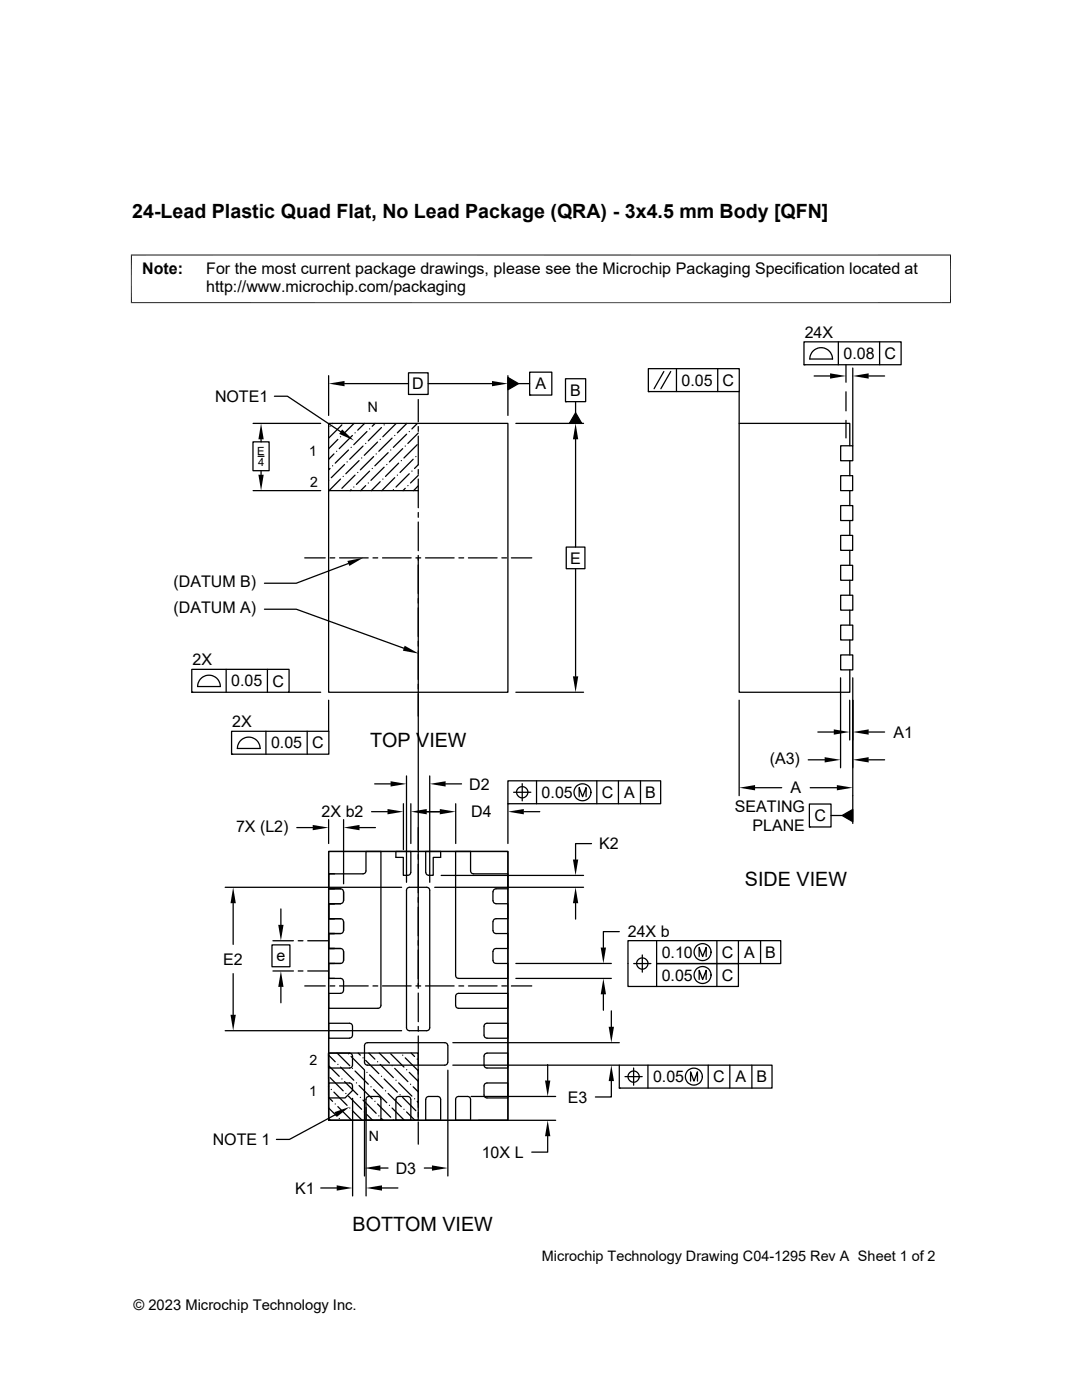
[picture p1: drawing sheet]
<svg xmlns="http://www.w3.org/2000/svg" width="216mm" height="279mm" viewBox="0 0 216 279" stroke-linecap="round" stroke-linejoin="round" font-family="sans-serif">
<g fill="none" stroke="#000" stroke-width=".25">
<path d="M54.8 79.1h2.6l10.6 7M65.6 75v7.9M68.7 76.6h12.8M81.5 74.4h3.9v4.3h-3.9zM83.5 79.7v4.5M85.4 76.6h12.8M101.3 75.3l2.2 1.3-2.2 1.2zM101.3 75v7.9M103.5 76.6h2.2M105.7 74.3h4.4v4.5h-4.4zM105.7 78.8h.1M112.8 75.6h4.1v4.6h-4.1z"/>
<path d="M129.4 73.6h18.1v4.5h-18.1zM129.4 78.1h.1M132.5 74.1l-2 3.5M133.8 74.1l-1.9 3.5M135 73.6v4.5M143.2 73.6v4.5M147.5 78.1v6.4M160.4 68.2h19.4v4.6h-19.4zM160.4 72.8h.1M162.4 69.9a2.27 2.27 0 0 1 2.4-.3 2.27 2.27 0 0 1 1.3 2h-4.5l.2-.9zM162.5 75h3.1M167.3 68.2v4.6"/>
<path d="M168.8 72.8v3.5M168.8 78.2v3.8M170.2 73.4v15.6M173.3 75h3.2M175.5 68.2v4.6M50.5 88.2h3.2v5.7h-3.2zM50.5 97.9h13.5M50.5 84.5h13.5M51.5 91.1h1.2M52.1 87.7v.5M52.1 93.9v.8M65.6 84.5h35.7v53.7h-35.7z"/>
<path d="M65.6 95.9h.1M65.6 97.9h17.9M65.8 85.1h.1M65.8 93.5l-.2 .3M66.4 93h.1M66.4 84.5h.1M66.6 90.6l-1 1.1M67.2 90.1h.1M67.4 87.7l-1.8 1.9M67.9 87.2h.1M67.9 95.6l-2.2 2.3M68.2 84.8l-2.6 2.6"/>
<path d="M68.5 95.1h.1M68.7 92.7l-2.6 2.6M69.3 92.2h.1M69.5 89.8l-2.6 2.6M70.1 89.3h.1M70.1 97.7l-.2 .2M70.3 86.9l-2.6 2.6M70.6 97.2h.1M70.6 84.5l-2.1 2.2M70.8 94.8l-2.6 2.7M70.8 86.4h.1M71.4 94.3h.1"/>
<path d="M71.6 91.9l-2.6 2.7M72.2 91.4h.1M72.4 89l-2.6 2.7M72.7 84.5l-1.3 1.4M73 88.5h.1M73 96.9l-1 1M73.2 86.1l-2.6 2.7M73.5 96.4h.1M73.7 94l-2.6 2.7M73.7 85.6h.1M74.3 93.5h.1M74.5 91.1l-2.6 2.7"/>
<path d="M74.8 84.5l-.5 .6M75.1 90.6h.1M75.3 88.2l-2.6 2.7M75.9 87.7h.1M75.9 96.1l-1.8 1.8M76.1 85.3l-2.6 2.7M76.4 95.6h.1M76.6 84.8h.1M76.6 93.2l-2.6 2.7M77.2 92.7h.1M77.4 90.3l-2.6 2.7M78 89.8h.1"/>
<path d="M78.2 87.4l-2.6 2.7M78.5 97.7h.1M78.8 86.9h.1M78.8 95.3l-2.6 2.6M79 84.5l-2.6 2.7M79.3 94.8h.1M79.5 92.4l-2.6 2.7M80.1 91.9h.1M80.3 89.5l-2.6 2.7M80.9 89h.1M80.9 97.5l-.5 .4M81.1 86.7l-2.6 2.6"/>
<path d="M81.2 84.5l-1.9 1.9M81.4 96.9h.1M81.7 86.1h.1M81.7 94.6l-2.7 2.6M82.2 94h.1M82.4 91.7l-2.6 2.6M83 91.1h.1M83.2 88.8l-2.6 2.6M83.3 84.5l-1.1 1.1M83.5 87v5.8l-.8 .7M83.5 85.1v1M83.5 93.7v1"/>
<path d="M83.5 95.6v5.7M83.5 86.4l-2.1 2.1M83.5 94.9l-1.6 1.5M83.5 97l-1 .9M102.9 84.5h13.5M112.8 80.2h.1M114.9 82.4l1.2 2.1h-2.5zM114.9 80.2v2.2M114.9 87.7v21.5M167.7 94.9h2.4v3h-2.4zM167.7 89h2.5v2.9h-2.5zM168.8 83.9v3.5"/>
<path d="M169.6 89v-4.5h-22.1v53.7h22.1v-4.5M169.6 91.9v3M169.6 97.9v3M60.8 111.3h4.1M65.8 111.3h1M67.8 111.3h5.7M69.5 112.5l-10.4 3.9h-6.3M74.4 111.3h1M76.3 111.3h5.7M83 111.3h.9M83.5 102.3v.9M83.5 104.2v5.7"/>
<path d="M83.5 110.8v86.4M84.9 111.3h5.7M91.6 111.3h.9M93.5 111.3h5.7M100.1 111.3h1M102 111.3h4.1M113 109.2h3.7v4.3h-3.7zM114.9 113.5v21.5M167.7 118.8h2.5v3h-2.5zM167.7 112.8h2.4v3h-2.4zM167.7 106.8h2.4v3h-2.4zM167.7 100.9h2.5v3h-2.5z"/>
<path d="M169.6 103.9v2.9M169.6 109.8v3M169.6 115.8v3M38.3 133.6h19.4v4.6h-19.4zM38.3 138.2h.1M44 137a2.26 2.26 0 0 0-2.3-2.3 2.26 2.26 0 0 0-2.3 2.3h4.6M45.1 133.6v4.6M52.8 121.6h6.3l21.5 7.8M53.4 133.6v4.6M57.6 138.2h6.4M65.6 139.7v6.2M102.9 138.2h13.5"/>
<path d="M147.5 139.7v19.1M167.7 135.3v17.9M167.7 130.7h2.5v3h-2.5zM167.7 124.8h2.5v2.9h-2.5zM169.5 139.7v8M169.6 121.8v3M169.6 127.7v3M170.2 135.3v29M46.2 145.9h19.4v4.6h-19.4zM46.2 150.5h.1M47.3 149.4h4.6M47.4 149.4a2.26 2.26 0 0 1 2.2-2.3 2.26 2.26 0 0 1 2.3 2.3"/>
<path d="M53.1 145.9v4.6M61.3 145.9v4.6M74.8 156.4h3.1M81.1 154.9v21.2M85.7 154.9v21.2M88.9 156.4h3.2M101.3 155.8h30.5v4.6h-30.5zM102.5 158.1h3.4M104.2 156.4v3.4M105.3 158.1a1.13 1.13 0 0 1-1.6 1 1.13 1.13 0 0 1-.3-1.9 1.13 1.13 0 0 1 1.9 .5v.4M107.1 155.8v4.6M115.6 159v-1.8l.6 1.8 .7-1.8v1.8"/>
<path d="M119.1 155.8v4.6M123.4 155.8v4.6M127.8 155.8v4.6M150.7 157.2h5.3M161.3 151.6h3.2M161.7 157.2h5.3M163.2 146.1h3.2M173.3 146.1h3.2M173.3 151.6h3.2M44.9 177.1h35.2M59.2 165.2h3.2M65.6 163.6v4.7"/>
<path d="M65.6 169.9h35.7v53.7h-35.7zM65.6 177.4h2.3M66.8 174.4h-1.2v3h1.2M67.9 177.4l.5 .1 .2 .5-.1 1.9-.1 .3-.5 .1M67.9 177.4h-2.3v-3h7l.3-.2 .1-.4v-3.9h3v30.7l-.2 .5-.4 .1h-9.8v-3h2.3l.5-.1 .1-.4 .1-1.8-.2-.5-.3-.1h-2.5v-3h2.3M68.6 163.6v12.8M71.7 165.2h3.2M74.1 162h3.2M79 169.9h3v4.2l-.3 .5-1.2 .1v-3.6h-1.5zM80.5 160.4v9.1M81.3 177.2l.4-.1h3.5l.4 .1 .1 .5v27.4l-.1 .4-.4 .2h-3.6l-.3-.2-.2-.4v-27.4zM82 160.4v7.9"/>
<path d="M84.6 162h3.7M84.9 169.9h3v1.2h-1.5v3.6h-1l-.4-.5zM86.7 177.1h29.7M88 174.7h28.4M90.9 160.4v7.9M101.3 160.4h.1M101.3 160.4v7.9M104.5 162h3.2M118 168.4h-3.1v3.1M161.5 160.5h4.3v4.5h-4.3zM161.5 165h.1M165.8 162.8h2.2"/>
<path d="M168 162.8l2.2-1.3v2.5zM46.5 180.3v8.2M46.5 194.3v8.2M54.3 188.6h3.5v4.3h-3.5zM54.5 187.7h4M54.5 193.8h4M56 181.4v3.2M56 197v3.1M59.5 187.7h1M59.5 193.8h1M60.8 196.8h4.1M61.4 187.7h4.1"/>
<path d="M61.4 193.8h4.1M65.6 180.4h2.3h-2.3v2.9h2.3M65.6 186.3h2.3M65.6 192.3h2.3M65.6 183.3h2.3M65.6 189.3h2.3M65.8 196.8h1M66.8 192.3h-1.2v3h1.2M66.8 186.3h-1.2v3h1.2M66.8 180.4h-1.2v2.9h1.2M67.8 196.8h5.7M67.9 189.3l.5 .2 .2 .4-.1 1.9-.1 .3-.5 .2"/>
<path d="M67.9 183.3l.5 .2 .2 .4-.1 2-.1 .2-.5 .2M67.9 186.3h-2.3v3h2.3M74.4 196.8h1M76.3 196.8h5.7M83 196.8h.9M83.5 198.2v5.7M84.9 196.8h5.7M91.1 198.4l.4-.2h9.8v3h-9.9l-.3-.1-.2-.5v-1.8zM91.6 196.8h.9M93.5 196.8h5.7M99 180.3l-.4-.1-.2-.5v-1.9l.4-.4h2.5v-3h-7l-.2-.2-.2-.4v-3.9h-3v24.8l.3 .5 10.1 .1v-3h-2.5l-.4-.5v-1.9l.2-.4 .4-.2h2.3v-3h-2.3l-.4-.2-.2-.4v-1.8l.2-.4 .2-.1 2.5-.1v-2.9h-2.3M100.1 196.8h1"/>
<path d="M102 196.8h4.1M102.9 192.3h19.1M102.9 195.3h19.1M114.9 180.3v3.1M120.4 198.4v3.2M123.6 185.9h-3.2v3.2M126.4 192.3h3.5M127 192.3a1.14 1.14 0 0 1 1.5-1.1 1.14 1.14 0 0 1 .5 1.8 1.14 1.14 0 0 1-1.9-.3l-.1-.4M128.2 190.6v3.4M131 187.7v4.6h16.3v4.6h-22v-9.2h30.5v4.6h-24.8v4.6M139.5 190.9v-1.8l.7 1.8 .7-1.8v1.8M139.5 195.5v-1.8l.7 1.8 .7-1.8v1.8"/>
<path d="M143 187.7v9.2M147.3 187.7v4.6M151.8 187.7v4.6M44.9 205.7h35.2M65.5 210.2l17.9-.1 .1 13.5h-17.9zM65.5 210.5l1.4 1.4M65.6 212.7l2.1 2.1M65.6 216.9h.1M65.6 219l.8 .8M65.6 210.2l4.4 .1 .3 .5v2.1l-.6 .2h-4.1zM65.6 216.1l4.3 .1 .4 .4v1l-1.4 1.5h-3.3zM65.8 215.1l2.7 2.6"/>
<path d="M66.1 217.4h.1M66.6 218l2.7 2.6M67.3 210.2l2.5 2.5M67.4 212.4h.1M67.9 213l2.7 2.6M68.2 215.3h.1M68.7 215.9l2.7 2.6M69 218.2h.1M69.5 210.3h.1M69.5 218.8l2.7 2.6M69.7 207.2l.5-.2 .1-.3v-1.9l-.1-.4-.5-.2h-4.1v3h4.1M70.1 210.8l2.6 2.7"/>
<path d="M70.3 213.2h.1M70.4 219.2v19.5M70.8 213.7l2.7 2.7M71.1 216.1h.1M71.5 210.2l.4 .4M71.6 216.6l2.7 2.7M71.9 219h.1M72.4 211.1h.1M72.4 219.5l2.7 2.7M72.7 213.6v21.1M72.9 208.3l.4-.2h15.6l.3 .2 .2 .4-.1 3.4-.1 .3-.4 .2h-15.6l-.3-.2-.2-.4v-3.3zM73 211.6l2.6 2.7"/>
<path d="M73.2 219l.4-.2h1.8l.5 .3 .1 4.5h-3v-4.2zM73.2 214h.1M73.6 210.2l1.2 1.2M73.7 214.5l2.7 2.7M74 216.9h.1M74.5 217.4l2.7 2.7M74.8 219.8h.1M75.3 211.9h.1M75.7 210.2l2 2M75.9 212.4l2.6 2.7M76.1 214.8h.1M76.6 215.3l2.7 2.7"/>
<path d="M76.9 217.7h.1M77.4 218.2l2.7 2.7M78 210.3l2.6 2.7M78.2 212.7h.1M78.8 213.2l2.6 2.7M79 215.6h.1M79.2 219l.4-.2h1.8l.5 .3 .1 4.5h-3v-4.2zM79.5 216.1l2.7 2.7M79.8 218.5h.1M80.3 210.6h.1M80.3 219l2.7 2.7M80.9 211.1l2.5 2.6"/>
<path d="M81.1 213.5h.1M81.7 214l1.7 1.8M81.9 216.4h.1M82 210.1l.7 .7M82.4 216.9l1.1 1M82.7 219.3h.1M83.2 211.4h.1M83.2 219.8l.3 .2M83.5 204.9v.9M83.5 206.8v5.7M83.5 213.4v1M83.5 215.3v5.7"/>
<path d="M85.1 219l.5-.2h1.7l.5 .3 .1 4.5h-3l.1-4.2zM89.4 213.6v21.1M90.4 212.6h33.2M90.4 208.1h33.2M91.1 219l.4-.2h1.8l.5 .3 .1 4.5h-3v-4.2zM94 218.8h16.9M96.8 216.3l.4-.2h4.1v3l-4.4-.1-.3-.5v-1.8zM96.8 210.4l.4-.2h4.1v2.9h-4.4l-.3-.5v-1.8zM97.2 207.2l-.4-.2-.2-.3v-1.9l.2-.4 .4-.2h4.1v3h-4.1M109.3 212.5v3.1M122 215.8v3.1h-3.2M122 201.7v3.2"/>
<path d="M123.6 212.6h30.5v4.5h-30.5zM123.6 217.1h.1M124.7 214.9h3.4M126.4 213.1v3.5M129.3 212.6v4.5M137.8 215.8v-1.9l.7 1.9 .7-1.9v1.9M141.3 212.6v4.5M145.6 212.6v4.5M150 212.6v4.5M64 237.1h3.2M65.6 221.1l1.6 1.6M65.6 223.2l.3 .4"/>
<path d="M66.9 220.3h.1M67 222.4l-9.2 5h-2.6M67.4 220.9l2.7 2.6M67.7 223.2h.1M69.8 221.1h.1M70.3 221.7l2 1.9M72.7 221.9h.1M73 221v17.7M73.2 222.4l1.2 1.2M75.3 220.3l2.7 2.7M75.6 222.7h.1M75.9 233.1h1.5"/>
<path d="M76.1 223.2l.4 .4M76.2 237.1h3.2M77.7 220.6h.1M78.2 221.1l2.5 2.5M78.5 223.5h.1M80.6 221.4h.1M81.1 221.9l1.7 1.7M83.5 222v.9M83.5 223.9v4.4M84.7 233.1h1.5M95.5 223.6h15.4M109.3 226.8v3.1h-3.2"/>
<circle cx="116.2" cy="158.1" r="1.69"/>
<circle cx="140.2" cy="190" r="1.69"/>
<circle cx="140.2" cy="194.6" r="1.69"/>
<circle cx="126.4" cy="214.9" r="1.12"/>
<circle cx="138.5" cy="214.9" r="1.69"/>
</g>
<g fill="#000">
<path d="M65.6 76.6l3.1-.6v1.1zM98.2 76l3.1 .6-3.1 .5zM101.3 75.3l2.2 1.3-2.2 1.2zM165.6 74.5l3.2 .5-3.2 .6zM170.2 75l3.1-.5v1.1zM52.1 84.5l.5 3.2h-1zM51.6 94.7h1l-.5 3.2zM68.3 85.7l2.3 2.2-2.9-1.3zM114.9 84.5l.5 3.2h-1.1zM114.9 82.4l1.2 2.1h-2.5zM69.3 112l3.2-.7-2.8 1.6zM80.8 128.9l2.8 1.6-3.2-.6z"/>
<path d="M114.3 135h1.1l-.5 3.2zM77.9 155.9l3.2 .5-3.2 .6zM85.7 156.4l3.2-.5v1.1zM147.5 157.2l3.2-.5v1zM164.5 151.1l3.2 .5-3.2 .6zM166.4 145.6l3.1 .5-3.1 .5zM167 156.7l3.2 .5-3.2 .5zM170.2 146.1l3.1-.5v1zM170.2 151.6l3.1-.5v1.1zM62.4 164.6l3.2 .6-3.2 .5zM68.6 165.2l3.1-.6v1.1zM77.3 161.5l3.2 .5-3.2 .5z"/>
<path d="M82 162l3.2-.5v1zM87.8 161.5l3.1 .5-3.1 .5zM101.3 162l3.2-.5v1zM114.3 171.5h1.1l-.5 3.2zM168 162.8l2.2-1.3v2.5zM46.5 177.1l.6 3.2h-1.1zM55.5 184.6h1.1l-.6 3.1zM56 193.8l.6 3.2h-1.1zM114.9 177.1l.5 3.2h-1.1zM120.4 195.3l.5 3.1h-1zM119.9 189.1h1l-.5 3.2zM46 202.5h1.1l-.6 3.2z"/>
<path d="M108.8 215.6h1l-.5 3.2zM121.5 204.9h1l-.5 3.2zM122 212.6l.5 3.2h-1zM66.7 222l3.1-1.1-2.6 2zM67.2 236.6l3.2 .5-3.2 .5zM72.7 233.1l3.2-.5v1zM73 237.1l3.2-.5v1zM86.2 232.6l3.2 .5-3.2 .5zM109.3 223.6l.5 3.2h-1z"/>
</g>
<path d="M26.1 50.9h163.7M26.2 50.8v9.7M189.7 50.8v9.7M26.1 60.4h163.7" fill="none" stroke="#000" stroke-width=".2"/>
<g font-size="3.9">
<text x="26.4" y="43.5">24-Lead Plastic Quad Flat, No Lead Package (QRA) - 3x4.5 mm Body [QFN]</text>
<text x="73.9" y="149.1">TOP VIEW</text>
<text x="148.7" y="176.9">SIDE VIEW</text>
<text x="70.3" y="245.6">BOTTOM VIEW</text>
</g>
<g font-size="3.2">
<text x="28.4" y="54.7">Note:</text>
<text x="41.1" y="58.3">http://www.microchip.com/packaging</text>
<text x="41.1" y="54.7">For the most current package drawings, please see the Microchip Packaging Specification located at</text>
<text x="160.6" y="67.5">24X</text>
<text x="168.3" y="71.6">0.08</text>
<text x="176.5" y="71.6">C</text>
<text x="82.3" y="77.7">D</text>
<text x="106.8" y="77.7">A</text>
<text x="136" y="77">0.05</text>
<text x="144.2" y="77">C</text>
<text x="42.9" y="80.2">NOTE1</text>
<text x="113.7" y="79">B</text>
<text x="113.7" y="112.5">E</text>
<text x="34.6" y="117.2">(DATUM B)</text>
<text x="34.6" y="122.4">(DATUM A)</text>
<text x="38.4" y="132.8">2X</text>
<text x="46.1" y="137">0.05</text>
<text x="54.4" y="137">C</text>
<text x="46.3" y="145.2">2X</text>
<text x="54.1" y="149.4">0.05</text>
<text x="62.3" y="149.4">C</text>
<text x="178.3" y="147.2">A1</text>
<text x="153.6" y="152.5">(A3)</text>
<text x="93.6" y="157.6">D2</text>
<text x="108.1" y="159.3">0.05</text>
<text x="120.1" y="159.3">C</text>
<text x="124.5" y="159.3">A</text>
<text x="128.7" y="159.3">B</text>
<text x="157.8" y="158.3">A</text>
<text x="47.1" y="166">7X (L2)</text>
<text x="64.2" y="163.1">2X b2</text>
<text x="94" y="163.1">D4</text>
<text x="146.6" y="162.1">SEATING</text>
<text x="150.1" y="165.9">PLANE</text>
<text x="162.5" y="163.9">C</text>
<text x="119.6" y="169.5">K2</text>
<text x="55.2" y="191.9">e</text>
<text x="125.3" y="187.1">24X b</text>
<text x="132" y="191.2">0.10</text>
<text x="144" y="191.2">C</text>
<text x="148.5" y="191.2">A</text>
<text x="152.7" y="191.2">B</text>
<text x="44.5" y="192.5">E2</text>
<text x="132" y="195.7">0.05</text>
<text x="144" y="195.7">C</text>
<text x="113.3" y="220">E3</text>
<text x="130.3" y="216">0.05</text>
<text x="142.3" y="216">C</text>
<text x="146.8" y="216">A</text>
<text x="150.9" y="216">B</text>
<text x="42.4" y="228.5">NOTE 1</text>
<text x="96.1" y="231.1">10X L</text>
<text x="58.9" y="238.2">K1</text>
<text x="79" y="234.2">D3</text>
</g>
<g font-size="2.9">
<text x="108.1" y="251.7">Microchip Technology Drawing C04-1295 Rev A Sheet 1 of 2</text>
<text x="26.6" y="261.3">© 2023 Microchip Technology Inc.</text>
</g>
<g font-size="2.8">
<text x="73.4" y="82.2" transform="rotate(-1 73.4 82.2)">N</text>
<text x="61.7" y="91" transform="rotate(-1 61.7 91)">1</text>
<text x="61.9" y="97.3" transform="rotate(-1 61.9 97.3)">2</text>
<text x="61.7" y="212.5">2</text>
<text x="61.7" y="218.8">1</text>
<text x="73.6" y="227.8">N</text>
</g>
<g font-size="2.2">
<text x="51.3" y="90.8">E</text>
<text x="51.5" y="92.9">4</text>
</g>
</svg>
